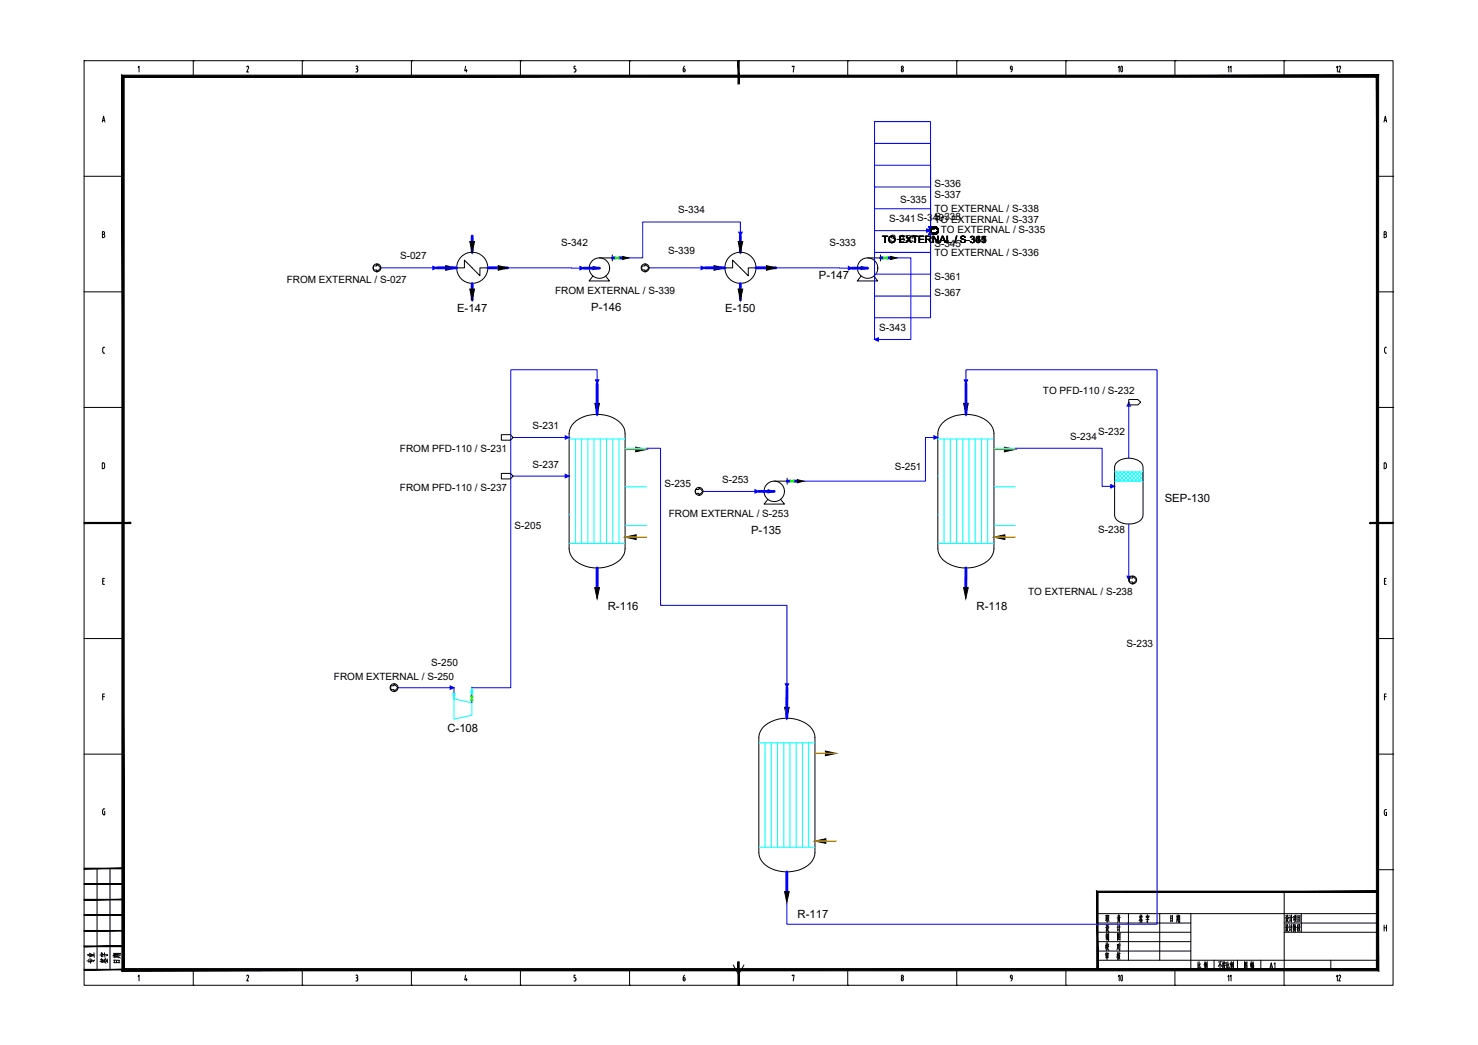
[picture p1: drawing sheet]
<svg xmlns="http://www.w3.org/2000/svg" width="420mm" height="297mm" viewBox="0 0 420 297" stroke-linecap="round" stroke-linejoin="round" font-family="sans-serif">
<g fill="none" stroke="#000" stroke-width=".28">
<path d="M23.9 17.3h372.1v262.8h-372.1zM39.3 19.2l.2-.4v1.7M54.9 17.3h.1M54.9 17.3v4.4M70.4 18.8l.2 .2v.3M70.4 18.8l-.3 .3M70.6 19.4l-.5 1.1h.6M85.9 17.3h.1M85.9 17.3v4.4M101.2 18.8h.2M101.3 19.5l.4 .2v.4M101.4 18.8l.3 .3-.3 .4"/>
<path d="M117 17.3h.1M117 17.3v4.4M132.4 18.8l-.3 1.3h.7M132.6 19.7v.8M147.9 17.3h.1M147.9 17.3v4.4M163.6 18.8h-.4v.7l.4 .1 .1 .3M163.7 19.9v.2M179 17.3h.1M179 17.3v4.4M194.2 19.5h.3M194.2 19.5v.6"/>
<path d="M194.5 19.5l.2 .3v.3M194.6 18.8l-.3 .7M210 17.3h.1M225.2 19v-.2h.5l-.2 1.7M241 17.3h.1M241 17.3v4.4M272 17.3h.1M272 17.3v4.4M287.2 19.1l.3-.3 .3 .3M287.2 19.2v.2M287.7 19.2v.5h-.3l-.2-.3M287.8 19.6l-.4 .8"/>
<path d="M303 17.3h.1M303 17.3v4.4M334 17.3h.1M334 17.3v4.4M365 17.3h.1M365 17.3v4.4M29.1 34.7l.3-1.7 .4 1.7M29.2 34.2h.5M101.7 20.1l-.1 .3-.4 .1M163.7 20.1l-.1 .3-.4 .1M194.2 20.1l.3 .3 .3-.3M256.2 20.1l.3-.6 .2 .2v.4"/>
<path d="M256.2 20.1l.3 .3 .3-.3M393.4 34.7l.4-1.7 .4 1.7M393.6 34.2h.5M23.9 50.1h11.1M391.6 50.1h4.4M396 50.1h.1M29.1 66.6h.3M29.4 65.9h-.3v1.6h.3M29.5 65.9l.2 .3-.2 .4 .3 .5-.3 .4M393.5 66.6h.3M393.8 65.9h-.3v1.6h.3M393.8 65.9l.3 .3-.3 .4 .4 .5-.4 .4"/>
<path d="M23.9 83h11.1M29.2 100l.3 .4M29.7 98.7l-.4 .2-.1 1.1M391.6 83h4.4M393.6 99.1v.9M393.6 100l.3 .4M393.9 98.7h.2M393.9 98.7l-.3 .4M396 83h.1M23.9 115.8h11.1M29.5 100.4h.2M391.6 115.8h4.4"/>
<path d="M393.9 100.4h.2M396 115.8h.1M29.1 131.6l.6 .2v1.2l-.3 .2h-.3zM393.5 131.6h.4l.2 .5v.9l-.4 .2h-.2zM396 148.7h.1M29.2 165.2h.4M29.7 164.4h-.5v1.7h.5M393.6 165.2h.3M394.1 164.4h-.5v1.7h.5M23.9 181.5h11.1M29.2 198h.5M29.7 197.3h-.5v1.7"/>
<path d="M391.6 181.5h4.4M393.6 198h.5M394.1 197.3h-.5v1.7M396 181.5h.1M23.9 214.4h11.1M391.6 214.4h4.4M396 214.4h.1M29.2 230.4v.8M29.6 230.7h.2v.9l-.4-.1-.2-.4M29.8 229.9l-.4 .1-.2 .4M393.5 230.6v.7M393.6 231.3l.3 .5"/>
<path d="M394 230.9h.2v.9h-.3M394.2 230.1l-.5 .1-.1 .4M27.6 246.9v28.7M31.3 246.9v28.7M311.9 259.7h79.7M320.8 259.7v13.3M326.2 260v.3M329.7 259.7v13.3M338.5 259.7v15.9M365.1 253.5v22.1M369.9 259.7v5.3M391.6 247.2h4.4"/>
<path d="M396 247.2h.1M39.3 277.6l.2-.4v1.6M54.9 275.6v4.5M70.1 277.4l.3-.2 .3 .4-.6 1.2h.6M85.9 275.6v4.5M101.2 277.2l.5 .2v.3l-.3 .2 .3 .4M101.3 277.9h.1M101.7 278.3v.2M101.7 278.5l-.1 .3h-.4M117 275.6v4.5M132.4 277.2l-.3 1.3h.7M132.6 278.1v.7"/>
<path d="M147.9 275.6v4.5M163.5 277.9l.2 .4M163.6 277.2h-.4v.7h.2M163.7 278.3v.2M163.7 278.5l-.1 .3h-.4M179 275.6v4.5M194.2 278.5l.3 .3 .3-.3M194.2 277.9v.6M194.2 277.9h.3M194.5 277.9l.3 .4M194.6 277.2l-.3 .7M194.7 278.3v.2"/>
<path d="M208.4 274.3l1.6 2.7 1.5-2.7M225.2 277.4v-.2h.5l-.2 1.6M241 275.6v4.5M256.2 278.3l.3-.4 .3 .4M256.2 278.5l.3 .3 .3-.3M256.2 278.3v.2M256.7 278.3v.2M272 275.6v4.5M287.2 277.5l.3-.3 .3 .3M287.2 277.6l.2 .4 .3 .1v-.5M287.8 278.1l-.4 .7M303 275.6v4.5"/>
<path d="M311.9 273h79.7M311.9 262.4h26.6M311.9 265h26.6M311.9 267.7h26.6M311.9 270.3h26.6M324.1 261.6l.1 .3M324.2 260l-.2 .9M324.2 260.5v.3M324.3 261.5v.4M324.3 260.8l.5 .8M324.4 260.4l-.3 .1M324.5 261.3h-.4"/>
<path d="M324.6 260.1l-.8 1.6M324.6 260.5v.3M324.6 261.5l-.2 .6M324.7 262l-.7 .2M324.8 260.4l-.3 .1M325.9 260.3l-.1 .5M326.2 261v1.2l-.2-.3M326.4 260.8h-.4M326.4 260.7l-.2 .4M326.6 260.3l-.1 .5M326.6 260.4l-.7 .1M326.6 261.3l-.9 .1"/>
<path d="M332.8 260.3v1.7M333.2 261l-.4 .1M333.3 260.3l-.5 .1M333.3 261.7l-.5 .1M333.3 260.3v1.6M334 275.6v4.5M334.6 260.1v1.3M334.6 261.6l-.1 .5M334.8 261.6l.1 .3M334.8 260.8h-.2M334.8 261.1h-.2M334.9 260v1.4"/>
<path d="M335 260.4l-.5 .1M335 261.4l-.5 .1M335.1 260.2l-.1 2M335.3 260.7l-.2 .1M335.3 261.2l-.2 .1M335.4 260.2v2l-.2-.2M335.4 260.3h-.3M340.6 273.5v1.7M340.8 274.2l-.2 .1M340.9 274.9l-.4 .5M340.9 273.4v1.8l.2 .2h.2v-.6M341.2 274l-.3 .6"/>
<path d="M342.5 273.7v1.7M342.6 273.3l-.3 1M342.6 274.4l.2 .3M342.8 273.7l-.3 .9M342.9 274l-.3 1.3M342.9 274.1h-.2M342.9 273.6l-.3 .1M343 273.9v.9M343.2 273.3v2.1l-.2-.3M345.1 273v2.6M346.8 273.9v1.5M346.9 273.4l-.6 1.3"/>
<path d="M347 274.1l.3 .6M347.2 273.4l-.8 .1M347.7 273.2v2.2l-.2-.2M347.8 274.3l-.3 .3M347.8 273.9l-.3 .1M347.8 273.6v.5M348 273.9l-.1 .9 .4 .6M348 273.3l.1 .3M348.2 274.4l-.4 1.1M348.3 273.7l-.5 .1M348.3 273.6v.4M348.4 274.4l-.6 .1"/>
<path d="M348.7 273.5v1.7M349 274.2l-.3 .1M349.1 273.4v1.8l.1 .1h.2v-.5M349.4 273.9l-.3 .7M350 273.7v1.7M350 273.3l-.3 1M350.1 274.4l.1 .3M350.1 274.1l.2-.1-.2 1.3M350.2 273.7l-.2 .9M350.4 273.6l-.4 .1M350.5 273.9v.9M350.6 273.3v2.1l-.1-.3"/>
<path d="M351.8 273v2.6M353.8 275.3h.7M353.8 273.4v2M354.1 274.1l.4 .5M354.1 274.9l.1 .2M354.1 274.6l.1 .2M354.1 273.7l-.2 .6M354.3 273.9h-.2M354.3 273.8l-.5 .9M354.5 273.4v2M354.5 273.5l-.7 .1M355.5 273.8v.9"/>
<path d="M355.7 273.3v2.1M355.8 273.8v.9v-.1M355.8 273.9l-.3 .1M355.9 274.4v1M356 273.8v.6M356.1 274.5v.8M356.3 273.8v.4h-.3M356.3 273.8h-.3M356.3 274.9h-.3M356.3 275.3l-.4 .1M356.4 274.4l-.5 .1M356.4 274.4l-.1 1"/>
<path d="M356.4 273.5h-.5M365 275.6v4.5M365.1 262.4h26.5M365.1 265h26.5M365.4 262.8l.2 .4M365.5 260.2l.2 .3M365.6 263.5l-.3 .1M365.6 263.4v1M365.6 260.8l-.2 .1M365.6 260.8v1M365.7 264.1l-.2 .6M365.8 263.9l.3 .9h.2"/>
<path d="M365.8 261.5l-.3 .5M365.8 261.3l.5 .8M365.8 263.2l-.1 .6M365.8 262.9l.2-.1v.6l.3 .1M365.8 262.8v.4M365.9 260.1l-.2 1M366.1 260.1v.7h.2M366.1 260.2h-.2M366.1 263.7l-.4 .1M366.1 263.6l-.5 1.2M366.2 261l-.5 1.2M366.2 261.1h-.4"/>
<path d="M366.6 262.8l.1 .4M366.7 263.4l-.1 1.1M366.7 260.1l.1 .4M366.7 263.5h-.2M366.8 260.8h-.3M366.8 260.7l-.1 1.2M366.8 264.1l-.2 .5M366.8 261.5l-.1 .4M367.1 262.7v2.1M367.1 260v2.2M367.4 263.5l-.6 .1M367.4 260.8l-.5 .1"/>
<path d="M367.7 262.7v2.1M367.8 260.5v.9M367.8 262.9h-.1M367.9 262.8l-.1 1.3-.1-.2M367.9 260.5h-.2M368 261.3l-.3 .3M368.1 263.6l-.3 1.2M368.1 260.5v1.1M368.1 262.9l.4 .8M368.2 262.7l-.3 1M368.2 263.5v1.4M368.3 260.8l-.4 1.4"/>
<path d="M368.3 260.2l-.1 .4M368.3 261.6l.2 .5M368.5 260.6l-.4 .1M368.5 260.5v1.1M368.5 260.1l-.5 .1M368.9 262.9v1.8M369 260.2v1.8M369 263.6l-.1 .1M369 263.3h-.1M369.1 263.9l-.4 .2M369.1 262.8l-.2 .3M369.2 263.9l.4 .8"/>
<path d="M369.3 262.8l-.1 .9M369.4 261.2l-.4 .1M369.4 260.8h-.4M369.5 262.8l.1 .7M369.5 262.9h-.2M369.5 263.8h-.3M369.5 263.7l-.5 1.1M369.5 261.7l-.5 .1M369.6 260.3l-.6 .1M369.6 260.2l-.1 1.8M378.3 273v2.6M393.5 263v1.7"/>
<path d="M393.5 263.7h.7M394.2 263v1.7M54.9 280.1h.1M85.9 280.1h.1M117 280.1h.1M147.9 280.1h.1M179 280.1h.1M210 280.1h.1M241 280.1h.1M272 280.1h.1M303 280.1h.1M334 280.1h.1"/>
<path d="M365 280.1h.1"/>
<circle cx="256.5" cy="19.1" r=".32"/>
<circle cx="256.5" cy="277.5" r=".32"/>
</g>
<g fill="#000" stroke="#000" stroke-width=".28">
<path d="M209.8 17.3l.3 6.6v-6.6zM209.8 17.3l.3 6.6h-.3z"/>
<path d="M34.7 21.4l.6 253.9v-253.3zM34.7 21.4l.6 253.9-.6 .7zM35.3 275.3l-.6 .7 356.6-.7zM34.7 276l356.6-.7 .6 .7zM391.3 22v253.3l.6 .7zM391.3 22l.6-.6v254.6zM35.3 22h356l.6-.6zM34.7 21.4h357.2l-356.6 .6z"/>
<path d="M23.9 148.5v.3l13.3-.3zM23.9 148.8l13.3-.3v.3z"/>
<path d="M389.4 148.8h6.6v-.3zM389.4 148.5h6.6l-6.6 .3z"/>
<path d="M23.9 255.8h11.1v-.2zM23.9 255.6h11.1l-11.1 .2z"/>
<path d="M23.9 251.4h11.1v-.2zM23.9 251.2h11.1l-11.1 .2z"/>
<path d="M23.9 247h11.1v-.2zM23.9 246.8h11.1l-11.1 .2z"/>
<path d="M312.2 253.7h79.4v-.4zM311.8 253.3h79.8l-79.4 .4zM311.8 253.3l.4 22.3v-21.9zM311.8 253.3l.4 22.3h-.4z"/>
<path d="M23.9 275.7h11.1v-.2zM23.9 275.5h11.1l-11.1 .2z"/>
<path d="M23.9 269.1h11.1v-.2zM23.9 268.9h11.1l-11.1 .2z"/>
<path d="M23.9 264.7h11.1v-.2zM23.9 264.5h11.1l-11.1 .2z"/>
<path d="M23.9 260.2h11.1v-.2zM23.9 260h11.1l-11.1 .2z"/>
<path d="M209.8 273.4v6.7h.3zM209.8 273.4h.3v6.7z"/>
</g>
<g fill="none" stroke="#000" stroke-width=".28">
<path d="M129.8 76.1h2.2v-2.2l4.4 4.5v-2.3h2.3M168.6 78.5l-1.1 1.4h5.8l-1.1-1.4M170.4 73.3h3.7M174.1 72.5v1.7M206.1 76.1h2.2v-2.2l4.4 4.5v-2.3h2.2M244.8 78.5l-1.1 1.4h5.8l-1.1-1.4M246.6 73.3h3.7M250.3 72.5v1.7M163.1 120.3a10.3 10.3 0 0 1 13.4 0 4.1 4.1 0 0 1 1.2 3v32.7a5.6 5.6 0 0 1-4.7 4.9 9.7 9.7 0 0 1-10.5-2.7l-.6-1.5-.1-.7v-32.7a4.4 4.4 0 0 1 1.3-3zM220.1 136.8h3.7M223.8 135.9v1.7M267.9 120.3a10.3 10.3 0 0 1 13.4 0 4.4 4.4 0 0 1 1.3 3v32.7a5.7 5.7 0 0 1-4.7 4.9 9.8 9.8 0 0 1-10.6-2.7l-.6-1.5-.1-.7v-32.7a4.4 4.4 0 0 1 1.3-3z"/>
<path d="M317.5 131.4a5.4 5.4 0 0 1 7.1 .4l.3 1v13.6a3.5 3.5 0 0 1-4 2.6 3.5 3.5 0 0 1-4-2.6v-13.6l.2-1zM218.3 141.9l-1.1 1.4h5.8l-1.1-1.4M217 206.7a10.3 10.3 0 0 1 13.4 0 4.6 4.6 0 0 1 1.3 2.9v32.8a5.8 5.8 0 0 1-4.7 4.9 10 10 0 0 1-10.6-2.7l-.6-1.5-.1-.7v-32.8a4.6 4.6 0 0 1 1.3-2.9z"/>
<circle cx="134.2" cy="76.1" r="4.4"/>
<circle cx="170.4" cy="76.2" r="2.9"/>
<circle cx="210.5" cy="76.1" r="4.4"/>
<circle cx="246.6" cy="76.2" r="2.9"/>
<circle cx="220.1" cy="139.7" r="2.9"/>
</g>
<g fill="none" stroke="#0ff" stroke-width=".28">
<path d="M161.8 124.8h15.9M163.6 124.8v29.7M165.3 124.8v29.7M167.1 124.8v29.7M168.9 124.8v29.7M170.6 124.8v29.7M172.4 124.8v29.7M174.2 124.8v29.7M176 124.8v29.7M266.6 124.8h16M268.4 124.8v29.7M270.2 124.8v29.7"/>
<path d="M271.9 124.8v29.7M273.7 124.8v29.7M275.4 124.8v29.7M277.2 124.8v29.7M279 124.8v29.7M280.8 124.8v29.7M316.9 136l.8 .8M316.9 134.9l1.9 1.9M316.9 134.1l8 .1M316.9 136.8h8M317.2 134.1l2.7 2.7M317.4 134.1l-.5 .7"/>
<path d="M318.3 134.1l2.7 2.7M318.5 134.1l-1.6 1.7M319.4 134.1l2.7 2.7M319.6 134.1l-2.6 2.7M320.5 134.1l2.6 2.7M320.7 134.1l-2.6 2.7M321.6 134.1l2.6 2.7M321.8 134.1l-2.6 2.7M322.7 134.1l2.2 2.3M322.9 134.1l-2.6 2.7M323.8 134.1l1.1 1.2M324 134.1l-2.6 2.7"/>
<path d="M324.9 134.4l-2.4 2.4M324.9 135.4l-1.3 1.4M324.9 136.5l-.2 .3M161.8 154.5h15.9M266.6 154.5h16M215.7 211.1h16M217.5 211.1v29.7M219.3 211.1v29.7M221.1 211.1v29.7M222.8 211.1v29.7M224.6 211.1v29.7M226.3 211.1v29.7"/>
<path d="M228.1 211.1v29.7M229.9 211.1v29.7M215.7 240.8h16"/>
</g>
<g fill="none" stroke="#00f" stroke-width=".8">
<path d="M124.1 76.1h5.7M134.2 67.1v4.6M138.7 76.1h5.6M166 76.2h4.4M174.1 73.3h.8M176 73.3h.9M200.4 76.1h5.7M210.5 67.1v4.6M214.9 76.1h5.6M242.3 76.2h4.3M250.3 73.3h.8M252.2 73.3h1"/>
<path d="M134.2 80.6v4.6M210.5 80.6v4.6M169.7 109.1v8.7M274.6 109.1v8.7M215.7 139.7h4.4M223.8 136.8h.8M225.7 136.8h1M169.7 161.4v5.6M274.6 161.4v5.6M223.7 195.5v8.7M223.7 247.8v5.6"/>
</g>
<g fill="#000" stroke="#000" stroke-width=".28">
<path d="M126.7 75.5l3.1 .6-3.1 .7zM133.5 68.7h1.4l-.7 3zM141.6 75.5l2.7 .6-2.7 .7zM168.6 75.8l1.8 .4-1.8 .5zM176.9 72.9l1.8 .4-1.8 .5zM203 75.5l3.1 .6-3.1 .7zM209.8 68.7h1.3l-.6 3zM217.9 75.5l2.6 .6-2.6 .7zM244.8 75.8l1.8 .4-1.8 .5zM253.2 72.9l1.8 .4-1.8 .5zM133.5 82.2h1.4l-.7 3zM209.8 82.2h1.3l-.6 3z"/>
<path d="M169.1 114.7h1.3l-.7 3.1zM273.9 114.7h1.3l-.6 3.1zM180.7 127.1l3.1 .6-3.1 .7zM218.3 139.2l1.8 .5-1.8 .4zM226.7 136.3l1.8 .5-1.8 .4zM285.5 127.1l3.1 .6-3.1 .7zM177.7 152.7l3.1-.7v1.4zM282.6 152.7l3.1-.7v1.4zM169.1 167h1.3l-.7 3.1zM273.9 167h1.3l-.6 3.1zM223 201.1h1.4l-.7 3.1zM234.6 213.5l3.1 .7-3.1 .6z"/>
<path d="M231.7 239.1l3.1-.7v1.3zM223 253.4h1.4l-.7 3.1z"/>
</g>
<path d="M177.7 127.7h6.1M282.6 127.7h6M177.7 152.7h6.1h-3M282.6 152.7h6h-2.9M231.7 214.2h6M231.7 239.1h6h-2.9" fill="none" stroke="#ffbf00" stroke-width=".38"/>
<!-- layer: EQUIPMENT -->
<g fill="none" stroke="#0ff" stroke-width=".28">
<path d="M161.8 124.4h.1M161.8 135.3h.1M177.7 127.4h6.1M177.7 138.4h6.1M266.6 124.4h.1M266.6 135.3h.1M282.6 127.4h6M282.6 138.4h6M161.8 146.3h.1M177.7 149.4h6.1M266.6 146.3h.1M282.6 149.4h6"/>
<path d="M129.1 198.7l5 1.1v3.5l-5 1.1zM129.1 197.1v1.6"/>
</g>
<path d="M129.1 195.5v1.6M134.1 195.5v2.4M134.1 199.1v.7" fill="none" stroke="#00f" stroke-width=".28"/>
<path d="M133.8 197.9h.7l-.7 1.2h.7z" fill="none" stroke="#0f0" stroke-width=".28"/>
<g fill="#0ff" stroke="#0ff" stroke-width=".28">
<path d="M128.7 197.1h.7l-.3 1.6z"/>
<path d="M134.1 195.5l.3 1.5h-.6z"/>
</g>
<path d="M174.9 73v.6l1.1-.6v.6zM175.4 73.3h.1M251.1 73v.6l1.1-.6v.6zM251.7 73.3h.1M224.6 136.5v.6l1.1-.6v.6zM225.2 136.8h.1" fill="none" stroke="#0f0" stroke-width=".28"/>
<!-- layer: STREAM -->
<g fill="none" stroke="#00f" stroke-width=".28">
<path d="M248.6 40.8h15.9v24.8M248.6 47h15.9v18.6M248.6 53.2h15.9v12.4M248.6 59.3h15.9v6.3M108.2 76.1h15.9M144.3 76.1l21.7 .1M184.5 76.1h15.9M210.5 67.1v-4h-27.8v10.2h-4M220.5 76.1l21.8 .1M248.6 65.6h15.9M264.5 65.6v-31h-15.9v61.9h10.3v-23.2h-3.9M264.5 65.6v6.1h-15.9"/>
<path d="M264.5 65.6v12.3h-15.9M264.5 65.6v18.5h-15.9M264.5 65.6v24.7h-15.9M169.7 109.1v-4h-24.5v90.4h-11.1M274.6 109.1v-4h54.3v157.6h-105.2v-6.2M320.9 114.3v15.9M145.9 124.4h15.9M145.9 135.3h15.9M183.8 127.4h4v44.7h35.9v23.4M199.8 139.7h15.9M266.6 124.4h-3.5v12.4h-34.6M288.6 127.4h24.7v10.8h3.6"/>
<path d="M320.9 149v15.9M113.1 195.5h16"/>
</g>
<!-- layer: STREAM_ARROW -->
<g fill="#00f" stroke="#00f" stroke-width=".28">
<path d="M123 75.7l1.1 .4-1.1 .6z"/>
<path d="M169.3 108h1l-.6 1.1z"/>
<path d="M160.7 123.9l1.1 .5-1.1 .4z"/>
<path d="M320.9 114.3l.5 1.1h-1z"/>
<path d="M274.1 108h1l-.5 1.1z"/>
<path d="M315.8 137.7l1.1 .5-1.1 .5z"/>
<path d="M223.2 194.4h1l-.5 1.1z"/>
<path d="M160.7 134.8l1.1 .5-1.1 .5z"/>
<path d="M320.4 163.8h1l-.5 1.1z"/>
<path d="M128 195l1.1 .5-1.1 .4z"/>
<path d="M265.5 123.9l1.1 .5-1.1 .4z"/>
<path d="M214.6 139.2l1.1 .5-1.1 .5z"/>
<path d="M241.2 75.7l1.1 .5-1.1 .5z"/>
<path d="M210 66h1l-.5 1.1z"/>
<path d="M264 64.5h1l-.5 1.1z"/>
<path d="M199.3 75.7l1.1 .4-1.1 .6z"/>
<path d="M263.4 65.1l1.1 .5-1.1 .4z"/>
<path d="M164.9 75.7l1.1 .5-1.1 .5z"/>
<path d="M248.6 96.5l1.1-.5v1z"/>
<path d="M264.5 65.6l.5 1.1h-1z"/>
</g>
<!-- layer: CONNECTOR -->
<g fill="none" stroke="#000" stroke-width=".28">
<path d="M106.2 75.6h.9v-.6l1.1 1.1-1.1 1.2v-.6h-.9zM182.4 75.6h1v-.6l1.1 1.1-1.1 1.2v-.6h-1zM264.7 65h.9v-.5l1.1 1.1-1.1 1.1v-.6h-.9zM320.9 113.6h2.6l.8 .7-.8 .8h-2.6zM142.5 123.6h2.6l.8 .8-.8 .7h-2.6zM142.5 134.6h2.6l.8 .7-.8 .8h-2.6zM197.7 139.1h1v-.5l1.1 1.1-1.1 1.1v-.6h-1zM321 164.3h1v-.5l1.1 1.1-1.1 1.1v-.6h-1zM111.1 194.9h.9v-.5l1.1 1.1-1.1 1.1v-.6h-.9z"/>
<circle cx="107.2" cy="76.1" r="1.12"/>
<circle cx="183.4" cy="76.1" r="1.12"/>
<circle cx="265.6" cy="65.5" r="1.12"/>
<circle cx="198.7" cy="139.7" r="1.12"/>
<circle cx="322" cy="164.9" r="1.12"/>
<circle cx="112" cy="195.5" r="1.12"/>
</g>
<text font-size="6.6" x="315.7" y="280.8">10</text>
<text font-size="6.2" x="315.7" y="22.2">10</text>
<g font-size="5.3">
<text x="312.9" y="266">设 计</text>
<text x="313.3" y="268.5">制 图</text>
<text x="27.9" y="275.2" transform="rotate(-90 27.9 275.2)">专业</text>
<text x="31.4" y="275.2" transform="rotate(-90 31.4 275.2)">签字</text>
<text x="35.3" y="274.8" transform="rotate(-90 35.3 274.8)">日期</text>
<text x="312.9" y="271.3">校 对</text>
</g>
<g font-size="4.4">
<text x="382.1" y="21.9" transform="rotate(-90 382.1 21.9)">12</text>
<text x="363.4" y="276.6" transform="rotate(-90 363.4 276.6)">A1</text>
<text x="382.1" y="280.1" transform="rotate(-90 382.1 280.1)">12</text>
</g>
<g font-size="4">
<text x="351" y="21.9" transform="rotate(-90 351 21.9)">11</text>
<text x="351" y="280.1" transform="rotate(-90 351 280.1)">11</text>
</g>
<g font-size="3.2">
<text x="232.8" y="79.4">P-147</text>
<text x="129.9" y="88.8">E-147</text>
<text x="168" y="88.3">P-146</text>
<text x="206.2" y="88.8">E-150</text>
<text x="331.1" y="142.8">SEP-130</text>
<text x="213.5" y="151.8">P-135</text>
<text x="172.8" y="173.3">R-116</text>
<text x="277.6" y="173.3">R-118</text>
<text x="127.2" y="208">C-108</text>
<text x="226.7" y="261.1">R-117</text>
</g>
<g font-size="2.8">
<text x="265.6" y="53.2">S-336</text>
<text x="255.8" y="57.8">S-335</text>
<text x="265.6" y="56.2">S-337</text>
<text x="192.8" y="60.4">S-334</text>
<text x="252.8" y="63.1">S-341S-340</text>
<text x="265.6" y="62.4">S-338</text>
<text x="265.6" y="63.3">TO EXTERNAL / S-337</text>
<text x="265.6" y="60.2">TO EXTERNAL / S-338</text>
<text x="159.5" y="70">S-342</text>
<text x="235.8" y="70">S-333</text>
<text x="250.8" y="69.1">TO EXTERNAL / S-340</text>
<text x="250.8" y="69.1">TO EXTERNAL / S-341</text>
<text x="250.8" y="69.1">TO EXTERNAL / S-345</text>
<text x="250.8" y="69.1">TO EXTERNAL / S-355</text>
<text x="250.8" y="69.1">TO EXTERNAL / S-361</text>
<text x="250.8" y="69.1">TO EXTERNAL / S-367</text>
<text x="253" y="68.7">S-355</text>
<text x="265.6" y="70.2">S-345</text>
<text x="267.4" y="66.3">TO EXTERNAL / S-335</text>
<text x="113.7" y="73.7">S-027</text>
<text x="190" y="72.2">S-339</text>
<text x="265.6" y="72.9">TO EXTERNAL / S-336</text>
<text x="81.5" y="80.4">FROM EXTERNAL / S-027</text>
<text x="157.8" y="83.5">FROM EXTERNAL / S-339</text>
<text x="265.6" y="79.5">S-361</text>
<text x="265.6" y="84.1">S-367</text>
<text x="250" y="94.1">S-343</text>
<text x="296.5" y="112.1">TO PFD-110 / S-232</text>
<text x="151.4" y="121.9">S-231</text>
<text x="304.2" y="125">S-234</text>
<text x="312.2" y="123.6">S-232</text>
<text x="113.7" y="128.6">FROM PFD-110 / S-231</text>
<text x="151.4" y="132.9">S-237</text>
<text x="205.3" y="137.2">S-253</text>
<text x="254.4" y="133.7">S-251</text>
<text x="113.7" y="139.6">FROM PFD-110 / S-237</text>
<text x="188.9" y="138.5">S-235</text>
<text x="190.1" y="147">FROM EXTERNAL / S-253</text>
<text x="146.3" y="150.3">S-205</text>
<text x="312.2" y="151.6">S-238</text>
<text x="292.3" y="169.1">TO EXTERNAL / S-238</text>
<text x="320.2" y="183.9">S-233</text>
<text x="122.6" y="189.3">S-250</text>
<text x="94.9" y="193.2">FROM EXTERNAL / S-250</text>
</g>
</svg>
